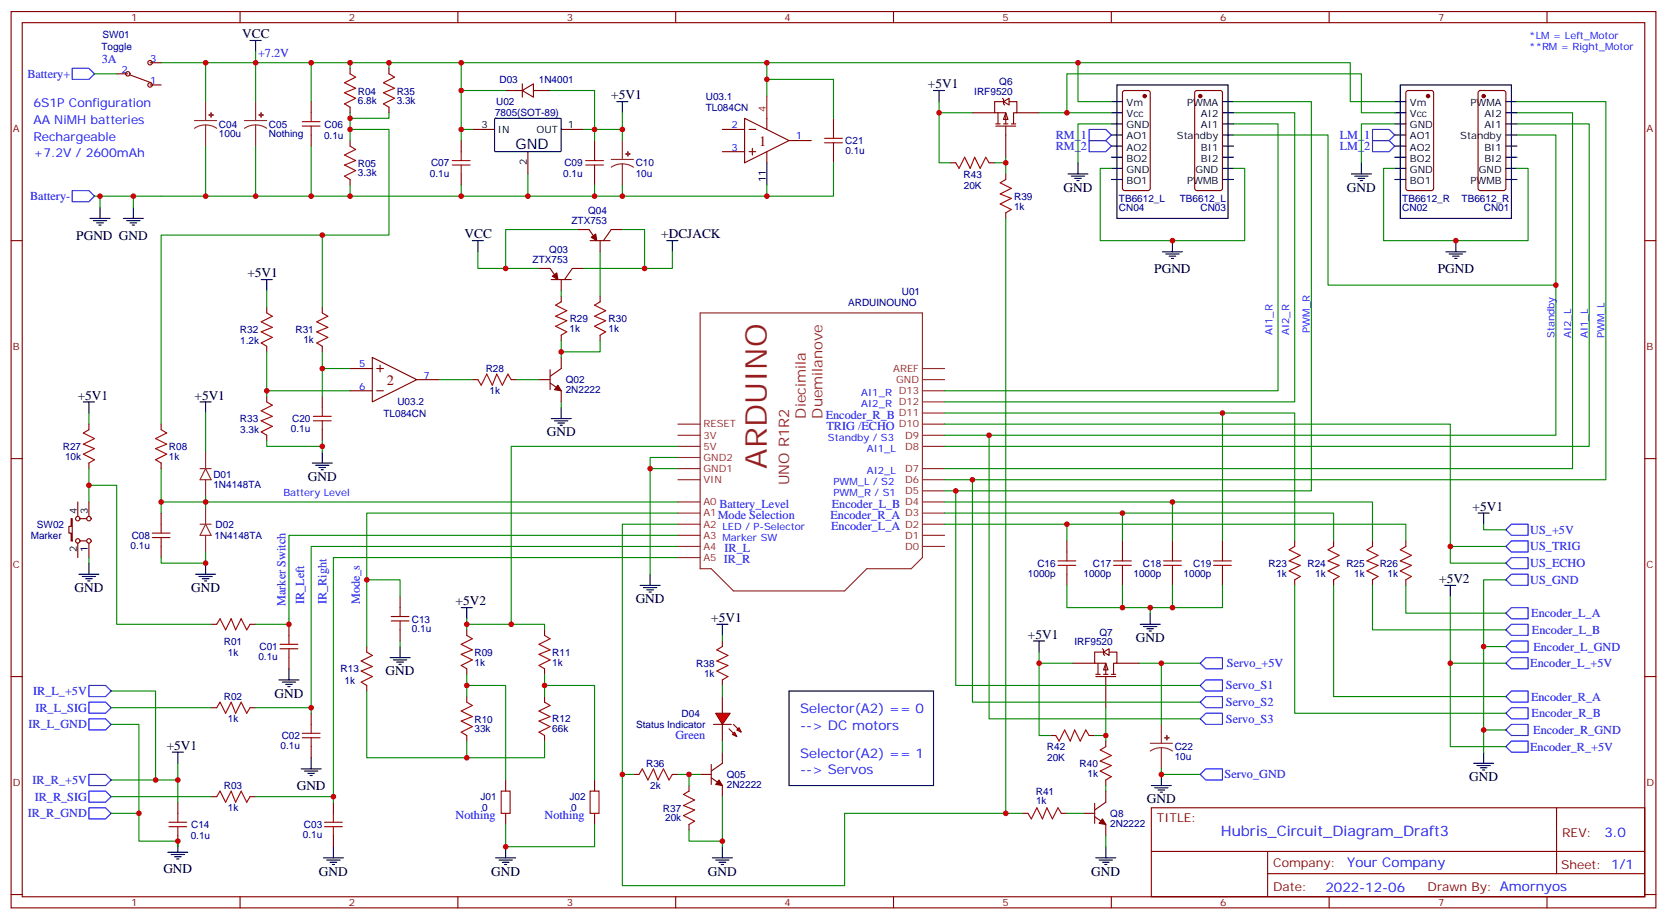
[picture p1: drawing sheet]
<svg xmlns="http://www.w3.org/2000/svg" width="529mm" height="292mm" viewBox="0 0 529 292" stroke-linecap="round" stroke-linejoin="round" font-family="sans-serif">
<g fill="none" stroke="#870000" stroke-width=".35">
<path d="M3.5 3.7h522.1v284.3h-522.1zM7.1 7.2h515v277.3h-515zM47.6 19.9h3.6M76.2 3.7v3.5M145.3 3.7v3.5M214.5 3.7v3.5M283.6 3.7v3.5M352.8 3.7v3.5M421.9 3.7v3.5M491.1 3.7v3.5M37 23.4h3.6M41.3 23.8l6.7 2.4"/>
<path d="M47.6 27h3.6M98.8 32.2v3.6M111.1 21.7v1.7M111.1 34v1.8M123.5 21.7v1.7M123.5 34v1.8M160.5 28.7h5.3M165.8 28.7l3.5-2.1v4.2zM165.8 26.6v4.2M169.3 28.7h5.3M236.4 37.5l14.1 7.1-14.1 7zM243.4 37.5v3.6"/>
<path d="M264.6 37.5v3.6M356.5 28.9l.5-.2h7.4l.7 .4v30.7l-.4 .6-7.7 .1-.6-.5-.1-30.6zM379.5 28.9l.4-.2h7.4l.7 .4 .1 30.7-.5 .6-7.7 .1-.6-.5-.1-30.6zM446.5 28.9l.5-.2h7.4l.6 .4 .1 30.7-.5 .6-7.6 .1-.7-.5v-30.6zM469.4 28.9l.5-.2h7.4l.7 .4v30.7l-.4 .6-7.7 .1-.7-.5v-30.6zM98.8 42.8v3.6M111.1 44.6v1.8M111.1 56.9v1.8M146.4 44.6v3.5M146.4 55.2v3.5M149.9 41.1h7.1M167.6 48.1v7.1"/>
<path d="M178.2 41.1h7M188.7 44.6v3.5M188.7 55.2v3.5M229.3 41.1h7.1M229.3 48.1h7.1M237.8 41.1h2.1M237.8 48.1h2.1M238.8 47.1v2.1M243.4 48.1v3.5M250.5 44.6h7M264.6 48.1v3.5M3.5 76.3h3.6"/>
<path d="M183.4 72.8h3.6l2.4 3.5M187.3 76.3h6.4M190.5 76.3v3.6M197.6 72.8h-3.6l-2.4 3.5M522.1 76.3h3.5M84.7 97.5v1.8M102.3 97.5v1.8M171.1 85.2h3.5l2.5 3.5M175 88.7h6.3M178.2 88.7v3.5M178.2 94v1.7M185.2 85.2h-3.5l-2.5 3.5"/>
<path d="M190.5 94v1.7M84.7 109.9v1.7M102.3 109.9v1.7M111.1 116.9h7.1M118.2 113.4l14.1 7-14.1 7.1zM119.6 116.9h2.1M120.6 115.9v2.1M174.6 117.3v6.3M178.2 106.3v1.8M178.2 113.4v3.5l-3.6 2.5M190.5 106.3v1.8M28.2 134.5v1.8"/>
<path d="M51.2 134.5v1.8M84.7 125.7v1.8M84.7 138.1v1.7M102.3 125.7v3.6M102.3 136.3v3.5M111.1 124h7.1M119.6 124h2.1M132.3 120.4h7M149.9 120.4h1.8M162.3 120.4h1.7M171.1 120.4h3.5M174.6 121.5l3.6 2.5v3.5"/>
<path d="M3.5 145.5h3.6M24.7 159.2v4.6M28.2 146.9v1.8M28.2 159.2v4.6M51.2 146.9v1.8M522.1 145.5h3.5M22.6 164.5h.3v7.1h-.3v-2.5h-.7v-2.1h.7zM24.7 172.3v4.6M25.4 164.5h2.1M25.4 171.6h2.1M28.2 172.3v4.6M51.2 162.8v3.5"/>
<path d="M51.2 173.4v3.5M338.7 171.6v3.5M356.3 171.6v3.5M372.2 171.6v3.5M388.1 171.6v3.5M411 171.6v1.8M423.3 171.6v1.8M435.7 171.6v1.8M446.3 171.6v1.8M67 198h1.8M79.4 198h1.7M91.7 198v3.6"/>
<path d="M127 189.2v3.6M127 199.8v3.5M148.2 199.8v1.8M172.9 199.8v1.8M338.7 182.2v3.5M356.3 182.2v3.5M372.2 182.2v3.5M388.1 182.2v3.5M411 183.9v1.8M423.3 183.9v1.8M435.7 183.9v1.8M446.3 183.9v1.8"/>
<path d="M3.5 214.6h3.6M91.7 208.6v3.6M116.4 205.1v1.8M116.4 217.5v1.7M148.2 212.2v1.7M172.9 212.2v1.7M522.1 214.6h3.5M67 224.5h1.8M79.4 224.5h1.7M98.8 226.3v3.5M98.8 236.9v3.5M148.2 221v1.7"/>
<path d="M148.2 233.3v1.8M172.9 221v1.7M172.9 233.3v1.8M229.3 238.6v3.5l-3.5 2.5M56.4 254.5v3.5M67 252.7h1.8M79.4 252.7h1.7M105.8 254.5v3.5M160.5 247.4v3.6M160.5 258v3.5M188.7 247.4v3.6M188.7 258v3.5"/>
<path d="M201.1 245.7h1.7M213.4 245.7h1.8M218.7 249.2v1.8M222.2 245.7h3.6M225.8 246.7l3.5 2.5v3.5M225.8 242.5v6.3M365.5 256.3h156.6v28.2h-156.6zM494.1 256.3v20.9M56.4 265.1v3.5M105.8 265.1v3.5M218.7 261.5v1.8M365.5 270.1h156.5"/>
<path d="M402.4 277.2h119.6M402.4 270.1v14.1M3.5 283.8h3.6M76.2 284.5v3.5M145.3 284.5v3.5M214.5 284.5v3.5M283.6 284.5v3.5M352.8 284.5v3.5M421.9 284.5v3.5M491.1 284.5v3.5M522.1 283.8h3.5"/>
<circle cx="47.6" cy="19.9" r=".71"/>
<circle cx="40.6" cy="23.4" r=".71"/>
<circle cx="47.6" cy="27" r=".71"/>
<circle cx="24.7" cy="171.6" r=".71"/>
<circle cx="24.7" cy="164.5" r=".71"/>
<circle cx="28.2" cy="164.5" r=".71"/>
<circle cx="28.2" cy="171.6" r=".71"/>
</g>
<g fill="none" stroke="#8c2424" stroke-width=".35">
<path d="M61.7 38.2h7.1M65.3 39.7l-1.9 .2-1.7 .8M65.3 39.7l1.8 .2 1.7 .8M65.3 32.2v6M65.3 39.7v6.7M77.6 38.2h7.1M81.1 39.7l-1.8 .2-1.7 .8M81.1 39.7l1.9 .2 1.7 .8M81.1 32.2v6M81.1 39.7v6.7M194 50.6h7.1M197.6 52l-1.9 .2-1.7 .9"/>
<path d="M197.6 52l1.8 .2 1.7 .9M197.6 44.6v6M197.6 52v6.7M222.2 99.3h70.6v77.6l-3.5 3.5h-14.1l-7.1 7.1h-35.3l-7-7.1h-3.6zM292.8 116.9h7.1M215.2 138.1h7M215.2 134.5h7M292.8 138.1h7.1M292.8 134.5h7.1M292.8 131h7.1M292.8 127.5h7.1M292.8 124h7.1"/>
<path d="M292.8 120.4h7.1M63.5 148.7h3.5M65.3 148.7l1.7 3.5h-3.5zM65.3 143.4v5.3M65.3 152.2v5.3M215.2 159.2h7M215.2 152.2h7M215.2 148.7h7M215.2 141.6h7M215.2 145.1h7M292.8 159.2h7.1M292.8 155.7h7.1"/>
<path d="M292.8 152.2h7.1M292.8 148.7h7.1M292.8 141.6h7.1M63.5 166.3h3.5M65.3 166.3l1.7 3.5h-3.5zM65.3 161v5.3M65.3 169.8v5.3M215.2 173.4h7M215.2 169.8h7M215.2 166.3h7M215.2 162.8h7M215.2 176.9h7"/>
<path d="M292.8 173.4h7.1M292.8 169.8h7.1M292.8 166.3h7.1M292.8 162.8h7.1"/>
</g>
<g fill="none" stroke="#000" stroke-width=".35">
<path d="M79.4 12.8h3.5M81.1 12.8v3.6M157 37.7l.3-.2 20.7 .1 .2 .3-.1 10-.3 .2h-20.6l-.2-.3zM195.8 32.2h3.5M197.6 32.2v3.6M296.3 28.7h3.6M298.1 28.7v3.5M352.8 32.2h3.5M352.8 35.8h3.5M352.8 39.3h3.5M354.5 27h35.3v42.3h-35.3zM388.1 32.2h3.5"/>
<path d="M388.1 35.8h3.5M388.1 39.3h3.5M442.7 32.2h3.6M442.7 35.8h3.6M442.7 39.3h3.6M444.5 27h35.3v42.3h-35.3zM478 32.2h3.5M478 35.8h3.5M478 39.3h3.5M243.4 51.6v7.1M339 55.2h6.4M340.1 55.9h4.2"/>
<path d="M341.1 56.6h2.2M341.8 57.3h.7M342.2 51.6v3.6M352.8 42.8h3.5M352.8 46.4h3.5M352.8 49.9h3.5M352.8 56.9h3.5M352.8 53.4h3.5M388.1 42.8h3.5M388.1 46.4h3.5M388.1 49.9h3.5M388.1 56.9h3.5"/>
<path d="M388.1 53.4h3.5M429 55.2h6.3M430 55.9h4.3M431.1 56.6h2.1M431.8 57.3h.7M432.2 51.6v3.6M442.7 42.8h3.6M442.7 46.4h3.6M442.7 49.9h3.6M442.7 56.9h3.6M442.7 53.4h3.6M478 42.8h3.5"/>
<path d="M478 46.4h3.5M478 49.9h3.5M478 56.9h3.5M478 53.4h3.5M28.6 69.3h6.3M29.6 70h4.3M30.7 70.7h2.1M31.4 71.4h.7M31.7 65.8v3.5M39.2 69.3h6.3M40.2 70h4.2M41.3 70.7h2.1"/>
<path d="M42 71.4h.7M42.3 65.8v3.5M149.9 76.3h3.6M151.7 76.3v3.6M211.7 76.3h3.5M213.4 76.3v3.6M369 79.9h6.4M372.2 76.3v3.6M459 79.9h6.3M462.1 76.3v3.6M82.9 88.7h3.5M84.7 88.7v3.5"/>
<path d="M370.1 80.6h4.2M371.1 81.3h2.1M371.8 82h.7M460 80.6h4.3M461.1 81.3h2.1M461.8 82h.7M26.5 127.5h3.5M28.2 127.5v3.5M63.5 127.5h3.5M65.3 127.5v3.5M175 132.8h6.3M176 133.5h4.3"/>
<path d="M177.1 134.2h2.1M177.8 134.9h.7M178.2 129.3v3.5M99.1 146.9h6.4M100.2 147.6h4.2M101.2 148.3h2.2M102 149h.7M102.3 143.4v3.5M28.2 178.6v3.6M65.3 178.6v3.6M469.2 162.8h3.5M471 162.8v3.5"/>
<path d="M25 182.2h6.4M26.1 182.9h4.2M27.2 183.6h2.1M27.9 184.3h.7M62.1 182.2h6.3M63.1 182.9h4.3M64.2 183.6h2.1M64.9 184.3h.7M146.4 192.8h3.5M148.2 192.8v3.5M203.2 185.7h6.3M204.3 186.4h4.2"/>
<path d="M205.3 187.1h2.1M206 187.8h.7M206.4 182.2v3.5M361.9 198h6.4M363 198.8h4.2M364.1 199.5h2.1M365.1 194.5v3.5M458.6 185.7h3.5M460.4 185.7v3.5M88.5 215.7h6.4M89.6 216.4h4.2M90.7 217.1h2.1"/>
<path d="M91.4 217.8h.7M91.7 212.2v3.5M123.8 208.6h6.4M124.9 209.3h4.2M125.9 210h2.2M126.6 210.7h.8M127 205.1v3.5M364.8 200.2h.7M54.7 238.6h3.5M56.4 238.6v3.5M471 238.6v3.5M95.6 243.9h6.4"/>
<path d="M96.7 244.6h4.2M97.7 245.3h2.1M98.4 246h.7M98.8 240.4v3.5M467.8 242.1h6.3M468.8 242.9h4.3M469.9 243.6h2.1M470.6 244.3h.7M53.3 270.4h6.3M54.3 271.1h4.3M55.4 271.8h2.1M56.1 272.5h.7"/>
<path d="M56.4 266.8v3.6M102.7 272.1h6.3M103.7 272.8h4.2M104.8 273.5h2.1M105.5 274.2h.7M105.8 268.6v3.5M157.3 272.1h6.4M158.4 272.8h4.2M159.5 273.5h2.1M160.2 274.2h.7M160.5 268.6v3.5M226.1 272.1h6.4"/>
<path d="M227.2 272.8h4.2M228.2 273.5h2.2M229 274.2h.7M229.3 268.6v3.5"/>
</g>
<g fill="none" stroke="#a10000" stroke-width=".35">
<path d="M96 38.6h5.6M98.8 35.8v2.8M111.1 23.4l1.8 1.1-3.5 1.7 3.5 1.8-3.5 1.4 3.5 1.8-3.5 1.7 1.7 1.1M123.5 23.4l1.7 1.1-3.5 1.7 3.5 1.8-3.5 1.4 3.5 1.8-3.5 1.7 1.8 1.1M96 40h5.6M98.8 40v2.8M111.1 46.4l1.8 1-3.5 1.8 3.5 1.7-3.5 1.5 3.5 1.7-3.5 1.8 1.7 1M143.6 50.9h5.6M143.6 52.4h5.6M146.4 48.1v2.8M146.4 52.4v2.8M185.9 50.9h5.7"/>
<path d="M185.9 52.4h5.7M188.7 48.1v2.8M188.7 52.4v2.8M261.8 43.9h5.6M261.8 45.3h5.6M264.6 41.1v2.8M264.6 45.3v2.8M84.7 99.3l1.7 1-3.5 1.8 3.5 1.8-3.5 1.4 3.5 1.7-3.5 1.8 1.8 1.1M102.3 99.3l1.8 1-3.6 1.8 3.6 1.8-3.6 1.4 3.6 1.7-3.6 1.8 1.8 1.1M178.2 95.7l-1.8 1.1 3.5 1.8-3.5 1.7 3.5 1.4-3.5 1.8 3.5 1.8-1.7 1M190.5 95.7l-1.8 1.1 3.6 1.8-3.6 1.7 3.6 1.4-3.6 1.8 3.6 1.8-1.8 1M28.2 136.3l-1.7 1.1 3.5 1.7-3.5 1.8 3.5 1.4-3.5 1.8 3.5 1.7-1.8 1.1"/>
<path d="M51.2 136.3l1.7 1.1-3.5 1.7 3.5 1.8-3.5 1.4 3.5 1.8-3.5 1.7 1.8 1.1M84.7 127.5l1.7 1.1-3.5 1.7 3.5 1.8-3.5 1.4 3.5 1.8-3.5 1.7 1.8 1.1M99.5 132.1h5.6M99.5 133.5h5.6M102.3 129.3v2.8M102.3 133.5v2.8M151.7 120.4l1.1 1.8 1.7-3.5 1.8 3.5 1.4-3.5 1.8 3.5 1.7-3.5 1.1 1.7M48.3 170.5h5.7M48.3 169.1h5.7M51.2 166.3v2.8M51.2 170.5v2.9M335.8 179.4h5.7"/>
<path d="M335.8 177.9h5.7M338.7 175.1v2.8M338.7 179.4v2.8M353.5 179.4h5.6M353.5 177.9h5.6M356.3 175.1v2.8M356.3 179.4v2.8M369.4 179.4h5.6M369.4 177.9h5.6M372.2 175.1v2.8M372.2 179.4v2.8M385.2 179.4h5.7"/>
<path d="M385.2 177.9h5.7M388.1 175.1v2.8M388.1 179.4v2.8M411 173.4l-1.8 1 3.5 1.8-3.5 1.7 3.5 1.5-3.5 1.7 3.5 1.8-1.7 1M423.3 173.4l-1.7 1 3.5 1.8-3.5 1.7 3.5 1.5-3.5 1.7 3.5 1.8-1.8 1M435.7 173.4l-1.8 1 3.5 1.8-3.5 1.7 3.5 1.5-3.5 1.7 3.5 1.8-1.7 1M446.3 173.4l-1.8 1 3.5 1.8-3.5 1.7 3.5 1.5-3.5 1.7 3.5 1.8-1.7 1M68.8 198l1-1.7 1.8 3.5 1.8-3.5 1.4 3.5 1.8-3.5 1.7 3.5 1.1-1.8M124.2 195.6h5.6M124.2 197h5.6M127 192.8v2.8M127 197v2.8"/>
<path d="M88.9 205.8h5.6M88.9 204.4h5.6M91.7 201.6v2.8M91.7 205.8v2.8M116.4 206.9l1.8 1-3.5 1.8 3.5 1.8-3.5 1.4 3.5 1.7-3.5 1.8 1.7 1.1M148.2 201.6l1.7 1-3.5 1.8 3.5 1.8-3.5 1.4 3.5 1.7-3.5 1.8 1.8 1.1M172.9 201.6l1.7 1-3.5 1.8 3.5 1.8-3.5 1.4 3.5 1.7-3.5 1.8 1.8 1.1M68.8 224.5l1-1.8 1.8 3.6 1.8-3.6 1.4 3.6 1.8-3.6 1.7 3.6 1.1-1.8M96 234h5.6M96 232.6h5.6M98.8 229.8v2.8M98.8 234v2.9"/>
<path d="M148.2 222.7l1.7 1.1-3.5 1.8 3.5 1.7-3.5 1.4 3.5 1.8-3.5 1.8 1.8 1M172.9 222.7l1.7 1.1-3.5 1.8 3.5 1.7-3.5 1.4 3.5 1.8-3.5 1.8 1.8 1M56.4 258v2.8M68.8 252.7l1-1.7 1.8 3.5 1.8-3.5 1.4 3.5 1.8-3.5 1.7 3.5 1.1-1.8M105.8 258v2.8M159.1 251h2.8v7h-2.8zM187.3 251h2.8v7h-2.8zM202.8 245.7l1.1-1.8 1.8 3.5 1.7-3.5 1.4 3.5 1.8-3.5 1.8 3.5 1-1.7M218.7 251l-1.7 1 3.5 1.8-3.5 1.8 3.5 1.4-3.5 1.7 3.5 1.8-1.8 1M53.6 262.3h5.7M53.6 260.8h5.7M56.4 262.3v2.8"/>
<path d="M103 262.3h5.7M103 260.8h5.7M105.8 262.3v2.8"/>
</g>
<g fill="none" stroke="#008700" stroke-width=".35">
<path d="M51.2 19.9h14.1M81.1 16.4v15.8M98.8 19.9h12.3M146.4 19.9v8.8M243.4 19.9v10.6M342.2 19.9h86.4v12.3h14.1M30 23.4h7M65.3 32.2v-12.3h33.5v12.3M111.1 21.7v-1.8h231.1v12.3h10.6M111.1 35.8v8.8M160.5 28.7h-14.1v12.4M174.6 28.7h14.1v12.4h8.9"/>
<path d="M197.6 35.8v8.8M243.4 25.2h21.2v12.3M352.8 39.3h-10.6v12.3M391.6 35.8h19.4v91.7h-111.1M391.6 39.3h14.1v84.7h-105.8M442.7 39.3h-10.5v12.3M481.5 35.8h17.7v112.9h-199.3M481.5 39.3h23v102.3h-204.6M65.3 46.4v15.8M81.1 46.4v15.8M98.8 46.4v15.8h-68.8M111.1 41.1h12.4v33.5h-72.3v59.9"/>
<path d="M111.1 58.7v3.5M146.4 58.7v3.5h-47.6M149.9 41.1h-3.5v3.5M167.6 55.2v7M185.2 41.1h3.5v3.5M188.7 58.7v3.5h-42.3M197.6 58.7v3.5h-8.9M243.4 58.7v3.5h-45.8M264.6 51.6v10.6h-21.2M352.8 53.4h-3.6v22.9h45.9v-22.9h-3.5M391.6 42.8h30v47.7h72.3M442.7 53.4h-3.5v22.9h45.9v-22.9h-3.6"/>
<path d="M481.5 42.8h12.4v95.3h-194M31.7 62.2v3.6M42.3 62.2v3.6M102.3 74.6v22.9M151.7 79.9v5.3h19.4M183.4 72.8h-22.9v12.4M190.5 79.9v14.1M197.6 72.8h7v12.4h-19.4M213.4 79.9v5.3h-8.8M84.7 92.2v5.3M178.2 92.2v1.8M84.7 111.6v14.1"/>
<path d="M102.3 111.6v14.1M102.3 116.9h8.8M178.2 108.1v5.3M190.5 108.1v3.5h-12.3M28.2 131v3.5M65.3 131v12.4M84.7 139.8v1.8h17.6M84.7 124h26.4M102.3 139.8v3.6M139.3 120.4h10.6M164 120.4h7.1M178.2 127.5v1.8"/>
<path d="M299.9 134.5h160.5v44.1h17.6M28.2 154h8.8v44h30M28.2 148.7v10.5M51.2 148.7v14.1M51.2 159.2h164M65.3 157.5v3.5M215.2 141.6h-52.9v56.4h10.6v1.8M215.2 148.7h-8.8v33.5M215.2 145.1h-8.8v3.6M299.9 159.2h135.8v12.4M372.2 159.2v12.4M28.2 176.9v1.7"/>
<path d="M65.3 175.1v3.5h-14.1v-1.7M215.2 169.8h-123.5v28.2h-10.6M215.2 173.4h-116.4v51.1M215.2 176.9h-109.4v75.8M215.2 162.8h-98.8v42.3M215.2 166.3h-17.6v79.4h3.5M299.9 162.8h123.4v8.8M299.9 166.3h146.4v5.3M338.7 166.3v5.3M356.3 162.8v8.8M471 166.3v1.8h7M116.4 183.9h10.6v5.3"/>
<path d="M148.2 196.3v1.7M162.3 198h-14.1v1.8M338.7 185.7v7.1h17.6M356.3 185.7v7.1h8.8M372.2 185.7v7.1h-7.1v1.7M388.1 185.7v7.1h-15.9M411 185.7v40.6h67M423.3 185.7v35.3h54.7M435.7 185.7v14.1h42.3M446.3 185.7v8.8h31.7M460.4 189.2v21.2h17.6M478 183.9h-7v21.2"/>
<path d="M35.3 219.2h14.1v28.2M116.4 219.2v21.2h31.8M127 203.3v1.8M148.2 217.5h12.3v29.9M148.2 213.9v7.1M172.9 217.5h15.8v29.9M172.9 213.9v7.1M460.4 210.4v26.5h17.6M478 205.1h-7v26.5M35.3 229.8h8.8v37h12.3v1.8M35.3 224.5h31.7M81.1 224.5h17.7v1.8"/>
<path d="M148.2 235.1v5.3h24.7v-5.3M478 231.6h-7v7M35.3 252.7h31.7M35.3 258h8.8M35.3 247.4h21.1M56.4 242.1v12.4M81.1 252.7h24.7v1.8M215.2 245.7h7M218.7 245.7v3.5M229.3 252.7v14.1h-10.6v-3.5M160.5 261.5v7.1h28.2v-7.1M229.3 266.8v1.8"/>
</g>
<g fill="none" stroke="#00f" stroke-width=".35">
<path d="M22.9 21.7h5.3l1.8 1.7-1.8 1.8h-5.3zM345.7 41.1h5.3l1.8 1.7-1.8 1.8h-5.3zM345.7 44.6h5.3l1.8 1.8-1.8 1.7h-5.3zM435.7 41.1h5.3l1.7 1.7-1.7 1.8h-5.3zM435.7 44.6h5.3l1.7 1.8-1.7 1.7h-5.3zM22.9 60.5h5.3l1.8 1.7-1.8 1.8h-5.3zM479.8 176.9h5.3v3.5h-5.3l-1.8-1.8zM479.8 171.6h5.3v3.5h-5.3l-1.8-1.7zM479.8 166.3h5.3v3.5h-5.3l-1.8-1.7zM479.8 192.8h5.3v3.5h-5.3l-1.8-1.8zM479.8 198h5.3v3.6h-5.3l-1.8-1.8zM479.8 182.2h5.3v3.5h-5.3l-1.8-1.8z"/>
<path d="M28.2 217.5h5.3l1.8 1.7-1.8 1.8h-5.3zM479.8 208.6h5.3v3.6h-5.3l-1.8-1.8zM479.8 203.3h5.3v3.6h-5.3l-1.8-1.8zM479.8 219.2h5.3v3.5h-5.3l-1.8-1.7zM28.2 222.7h5.3l1.8 1.8-1.8 1.8h-5.3zM28.2 228h5.3l1.8 1.8-1.8 1.8h-5.3zM479.8 235.1h5.3v3.5h-5.3l-1.8-1.7zM479.8 224.5h5.3v3.5h-5.3l-1.8-1.7zM479.8 229.8h5.3v3.5h-5.3l-1.8-1.7zM28.2 251h5.3l1.8 1.7-1.8 1.8h-5.3zM28.2 245.7h5.3l1.8 1.7-1.8 1.8h-5.3zM28.2 256.3h5.3l1.8 1.7-1.8 1.8h-5.3z"/>
</g>
<g fill="#8c2424" stroke="#8c2424" stroke-width=".35">
<path d="M66.3 36.5h1.4z"/>
<path d="M67 35.8v1.4z"/>
<path d="M82.2 36.5h1.4z"/>
<path d="M82.9 35.8v1.4z"/>
<path d="M198.6 48.8l1.4 .1z"/>
<path d="M199.3 48.1v1.4z"/>
</g>
<g fill="#870000" stroke="#870000" stroke-width=".35">
<path d="M177.1 122.2l1.1 1.8-2.2-.4z"/>
<path d="M175.3 87.6l1.4-1 .4 2.1z"/>
<path d="M187.7 75.3l1.4-1.1 .3 2.1z"/>
<path d="M228.2 247.4l1.1 1.8-2.1-.4z"/>
<circle cx="471" cy="30.5" r=".53"/>
<circle cx="453.3" cy="30.5" r=".53"/>
<circle cx="363.4" cy="30.5" r=".53"/>
<circle cx="381" cy="30.5" r=".53"/>
</g>
<path d="M243.4 30.5v7" fill="none" stroke="#f00" stroke-width=".35"/>
<g fill="#f00" stroke="#870000" stroke-width=".35">
<path d="M227.2 226.3h4.6l-2.5 3.5z"/>
<path d="M226.5 229.8h5.6z"/>
</g>
<g fill="#870000" stroke="#870000" stroke-width=".35">
<path d="M232.8 229.8l1.4 1.4z"/>
<path d="M231.4 231.2l1.4 1.4z"/>
</g>
<g fill="#f00" stroke="#870000" stroke-width=".35">
<path d="M233.9 231.6l.7-.7 .7 1.4z"/>
<path d="M232.5 233l.7-.7 .7 1.4z"/>
</g>
<path d="M319.3 55.2v1.7M319.3 67.5v1.8M229.3 203.3v1.8M229.3 215.7v1.8M229.3 221v5.3M229.3 229.8v5.3" fill="none" stroke="#870000" stroke-width=".35"/>
<path d="M319.3 56.9l-1.8 1.1 3.5 1.8-3.5 1.7 3.5 1.4-3.5 1.8 3.5 1.8-1.7 1M229.3 205.1l-1.8 1.1 3.6 1.7-3.6 1.8 3.6 1.4-3.6 1.8 3.6 1.7-1.8 1.1" fill="none" stroke="#a10000" stroke-width=".35"/>
<path d="M123.5 19.9v1.8M123.5 35.8v1.7h-12.4M338.7 35.8v-12.4h93.5v12.4h10.5M229.3 201.6v1.7M229.3 217.5v3.5M229.3 235.1v3.5" fill="none" stroke="#008700" stroke-width=".35"/>
<path d="M227.5 198h3.6M229.3 198v3.6" fill="none" stroke="#000" stroke-width=".35"/>
<g fill="#fff" stroke="#870000" stroke-width=".35">
<path d="M351 210.4l.7 2.1h-1.4z"/>
<path d="M350.3 206.9l1.8-1.1v2.1z"/>
</g>
<g fill="none" stroke="#870000" stroke-width=".35">
<path d="M301.6 51.6h1.8M314 51.6h1.7M340.4 210.4h7.1M347.8 214.6h6.4M347.8 213.9h1.4M348.5 210.4v3.5M350 205.8l.3 .4v1.4l.4 .3M350.3 206.9h-2.8v3.5h3.5v3.5M350.3 213.9h1.4M351 214.6v9.9M352.1 206.9h2.4v3.5h-1v3.5M352.8 213.9h1.4"/>
<path d="M354.5 210.4h7.1M333.4 233.3h1.7M345.7 233.3h1.8M351 235.1v1.8M324.6 258h1.7M336.9 258h1.8M344 258h3.5M347.5 259.1l3.5 2.4v3.6M347.5 254.8v6.4M351 247.4v1.8M351 251v3.5l-3.5 2.5"/>
</g>
<path d="M328.1 203.3h3.5M329.8 203.3v3.6M365.5 249.2h6.3M366.5 249.9h4.3M367.6 250.6h2.1M368.3 251.3h.7M368.7 245.7v3.5M347.8 272.1h6.4M348.9 272.8h4.2M350 273.5h2.1M350.7 274.2h.7M351 268.6v3.5" fill="none" stroke="#000" stroke-width=".35"/>
<g fill="none" stroke="#008700" stroke-width=".35">
<path d="M298.1 32.2v19.4h3.5M391.6 32.2h24.7v123.5h-116.4M481.5 32.2h28.3v120h-209.9M319.3 69.3v188.7M299.9 131h111.1v40.6M314 138.1v89.9h67M388.1 131v40.6M303.4 155.7v61.8h77.6M308.7 152.2v70.5h72.3M460.4 173.4h17.6M329.8 206.9v3.5h10.6M329.8 210.4v22.9h3.6"/>
<path d="M361.6 210.4h19.4M368.7 210.4v19.4M347.5 233.3h3.5M351 224.5v10.6M197.6 245.7v35.3h70.5v-23h56.5M338.7 258h5.3M351 249.2v1.8M368.7 243.9v1.8h12.3M351 265.1v3.5"/>
</g>
<path d="M350 259.8l1 1.7-2.1-.3z" fill="#870000" stroke="#870000" stroke-width=".35"/>
<path d="M303.4 51.6l1 1.8 1.8-3.5 1.8 3.5 1.4-3.5 1.7 3.5 1.8-3.5 1.1 1.7M335.1 233.3l1.1 1.8 1.8-3.5 1.7 3.5 1.4-3.5 1.8 3.5 1.8-3.5 1 1.7M351 236.9l-1.8 1 3.6 1.8-3.6 1.7 3.6 1.5-3.6 1.7 3.6 1.8-1.8 1M326.3 258l1.1 1.8 1.7-3.5 1.8 3.5 1.4-3.5 1.8 3.5 1.7-3.5 1.1 1.7" fill="none" stroke="#a10000" stroke-width=".35"/>
<path d="M381 210.4l1.8-1.8h5.3v3.6h-5.3zM382.8 215.7h5.3v3.5h-5.3l-1.8-1.7zM382.8 221h5.3v3.5h-5.3l-1.8-1.8zM382.8 226.3h5.3v3.5h-5.3l-1.8-1.8zM382.8 243.9h5.3v3.5h-5.3l-1.8-1.7z" fill="none" stroke="#00f" stroke-width=".35"/>
<path d="M365.1 235.8h7.1M368.7 237.2l-1.9 .2-1.7 .9M368.7 237.2l1.8 .2 1.7 .9M368.7 229.8v6M368.7 237.2v6.7" fill="none" stroke="#8c2424" stroke-width=".35"/>
<g fill="#8c2424" stroke="#8c2424" stroke-width=".35">
<path d="M369.7 234l1.4 .1z"/>
<path d="M370.4 233.3v1.4z"/>
</g>
<g fill="#fff" stroke="#870000" stroke-width=".35">
<path d="M319.3 35.8l.7 2.1h-1.4z"/>
<path d="M318.6 32.2l1.7-1v2.1z"/>
</g>
<path d="M308.7 35.8h7M316.1 39.3h1.4M316.8 35.8v3.5M318.2 31.2l.4 .3v1.4l.3 .4M318.6 32.2h-2.9v3.6h3.6v3.5M318.6 39.3h1.4M320.3 32.2h2.5v3.6h-1.1v3.5M321 39.3h1.4M322.8 35.8h7M316.1 40h6.3M319.3 40v9.9" fill="none" stroke="#870000" stroke-width=".35"/>
<path d="M298.1 35.8h10.6M329.8 35.8h23M315.7 51.6h3.6v3.6M319.3 49.9v1.7" fill="none" stroke="#008700" stroke-width=".35"/>
<path d="M250.5 219.2h45.8v30h-45.8z" fill="none" stroke="#000" stroke-width=".35"/>
<g fill="#c00">
<circle cx="98.8" cy="224.5" r=".88"/>
<circle cx="105.8" cy="252.7" r=".88"/>
<circle cx="111.1" cy="41.1" r=".88"/>
<circle cx="342.2" cy="19.9" r=".88"/>
<circle cx="493.9" cy="90.5" r=".88"/>
<circle cx="462.1" cy="76.3" r=".88"/>
<circle cx="372.2" cy="76.3" r=".88"/>
<circle cx="81.1" cy="19.9" r=".88"/>
<circle cx="65.3" cy="19.9" r=".88"/>
<circle cx="81.1" cy="62.2" r=".88"/>
<circle cx="98.8" cy="62.2" r=".88"/>
<circle cx="111.1" cy="62.2" r=".88"/>
<circle cx="98.8" cy="19.9" r=".88"/>
<circle cx="111.1" cy="19.9" r=".88"/>
<circle cx="146.4" cy="41.1" r=".88"/>
<circle cx="146.4" cy="19.9" r=".88"/>
<circle cx="146.4" cy="28.7" r=".88"/>
<circle cx="42.3" cy="62.2" r=".88"/>
<circle cx="31.8" cy="62.2" r=".88"/>
<circle cx="65.3" cy="62.2" r=".88"/>
<circle cx="56.4" cy="266.8" r=".88"/>
<circle cx="44.1" cy="258" r=".88"/>
<circle cx="56.4" cy="247.4" r=".88"/>
<circle cx="49.4" cy="247.4" r=".88"/>
<circle cx="91.7" cy="198" r=".88"/>
<circle cx="65.3" cy="178.6" r=".88"/>
<circle cx="51.2" cy="159.2" r=".88"/>
<circle cx="148.2" cy="240.4" r=".88"/>
<circle cx="148.2" cy="217.5" r=".88"/>
<circle cx="172.9" cy="217.5" r=".88"/>
<circle cx="471" cy="231.6" r=".88"/>
<circle cx="365.1" cy="192.8" r=".88"/>
<circle cx="356.3" cy="192.8" r=".88"/>
<circle cx="372.2" cy="192.8" r=".88"/>
<circle cx="460.4" cy="210.4" r=".88"/>
<circle cx="471" cy="205.1" r=".88"/>
<circle cx="372.2" cy="159.2" r=".88"/>
<circle cx="356.3" cy="162.8" r=".88"/>
<circle cx="338.7" cy="166.3" r=".88"/>
<circle cx="160.5" cy="268.6" r=".88"/>
<circle cx="28.2" cy="154" r=".88"/>
<circle cx="167.6" cy="62.2" r=".88"/>
<circle cx="146.4" cy="62.2" r=".88"/>
<circle cx="188.7" cy="41.1" r=".88"/>
<circle cx="197.6" cy="41.1" r=".88"/>
<circle cx="188.7" cy="62.2" r=".88"/>
<circle cx="160.5" cy="85.2" r=".88"/>
<circle cx="102.3" cy="116.9" r=".88"/>
<circle cx="84.7" cy="124" r=".88"/>
<circle cx="102.3" cy="141.6" r=".88"/>
<circle cx="102.3" cy="74.6" r=".88"/>
<circle cx="206.4" cy="148.7" r=".88"/>
<circle cx="116.4" cy="183.9" r=".88"/>
<circle cx="148.2" cy="198" r=".88"/>
<circle cx="162.3" cy="198" r=".88"/>
<circle cx="197.6" cy="62.2" r=".88"/>
<circle cx="243.4" cy="62.2" r=".88"/>
<circle cx="218.7" cy="245.7" r=".88"/>
<circle cx="229.3" cy="266.8" r=".88"/>
<circle cx="178.2" cy="111.6" r=".88"/>
<circle cx="204.6" cy="85.2" r=".88"/>
<circle cx="65.3" cy="159.2" r=".88"/>
<circle cx="111.1" cy="37.5" r=".88"/>
<circle cx="123.5" cy="19.9" r=".88"/>
<circle cx="243.4" cy="19.9" r=".88"/>
<circle cx="243.4" cy="25.2" r=".88"/>
<circle cx="197.6" cy="245.7" r=".88"/>
<circle cx="319.3" cy="258" r=".88"/>
<circle cx="368.7" cy="210.4" r=".88"/>
<circle cx="368.7" cy="245.7" r=".88"/>
<circle cx="351" cy="233.3" r=".88"/>
<circle cx="329.8" cy="210.4" r=".88"/>
<circle cx="460.4" cy="173.4" r=".88"/>
<circle cx="388.1" cy="131" r=".88"/>
<circle cx="303.4" cy="155.7" r=".88"/>
<circle cx="308.7" cy="152.2" r=".88"/>
<circle cx="314" cy="138.1" r=".88"/>
<circle cx="319.3" cy="51.6" r=".88"/>
<circle cx="298.1" cy="35.8" r=".88"/>
<circle cx="338.7" cy="35.8" r=".88"/>
</g>
<text font-size="9.5" fill="#8d2323" x="243.4" y="148.7" transform="rotate(-90 243.4 148.7)">ARDUINO</text>
<text font-size="4.6" x="163.7" y="47.4">GND</text>
<g font-size="4.6" fill="#800">
<text x="240.9" y="46.4">1</text>
<text x="122.8" y="122.2">2</text>
</g>
<g font-size="4.6" fill="#8d2323">
<text x="255.8" y="132.8" transform="rotate(-90 255.8 132.8)">Diecimila</text>
<text x="261.1" y="132.8" transform="rotate(-90 261.1 132.8)">Duemilanove</text>
<text x="250.5" y="154" transform="rotate(-90 250.5 154)">UNO R1R2</text>
</g>
<text font-size="4.6" fill="#00f" x="387.6" y="265.3">Hubris_Circuit_Diagram_Draft3</text>
<g font-size="4.2">
<text x="76.9" y="12.1">VCC</text>
<text x="294.6" y="28">+5V1</text>
<text x="194" y="31.5">+5V1</text>
<text x="337.6" y="60.8">GND</text>
<text x="427.6" y="60.8">GND</text>
<text x="24.2" y="76">PGND GND</text>
<text x="147.5" y="75.6">VCC</text>
<text x="209.9" y="75.6">+DCJACK</text>
<text x="78.5" y="88">+5V1</text>
<text x="366.4" y="86.6">PGND</text>
<text x="456.4" y="86.6">PGND</text>
<text x="24.7" y="126.8">+5V1</text>
<text x="61.7" y="126.8">+5V1</text>
<text x="173.6" y="138.4">GND</text>
<text x="97.7" y="152.5">GND</text>
<text x="467.4" y="162.1">+5V1</text>
<text x="456.8" y="185">+5V2</text>
<text x="23.6" y="187.8">GND</text>
<text x="60.7" y="187.8">GND</text>
<text x="201.8" y="191.3">GND</text>
<text x="144.6" y="192.1">+5V2</text>
<text x="225.8" y="197.3">+5V1</text>
<text x="326.3" y="202.6">+5V1</text>
<text x="360.5" y="203.7">GND</text>
<text x="122.4" y="214.3">GND</text>
<text x="87.1" y="221.3">GND</text>
<text x="52.9" y="237.9">+5V1</text>
<text x="94.2" y="250.6">GND</text>
<text x="466.4" y="247.8">GND</text>
<text x="364.1" y="254.8">GND</text>
<text x="51.9" y="277.1">GND</text>
<text x="101.2" y="277.8">GND</text>
<text x="155.9" y="277.8">GND</text>
<text x="224.7" y="277.8">GND</text>
<text x="346.4" y="277.8">GND</text>
</g>
<g font-size="4.2" fill="#00f">
<text x="254" y="226.3">Selector(A2) == 0</text>
<text x="254" y="231.6">--&gt; DC motors</text>
<text x="254" y="245.7">--&gt; Servos</text>
<text x="254" y="240.4">Selector(A2) == 1</text>
<text x="509.3" y="265.5">3.0</text>
<text x="427.7" y="275.1">Your Company</text>
<text x="420.7" y="282.9">2022-12-06</text>
</g>
<g font-size="3.9" fill="#00f">
<text x="32.3" y="19.9">3A</text>
<text x="81.9" y="18.1">+7.2V</text>
<text x="8.7" y="24.7">Battery+</text>
<text x="10.6" y="34">6S1P Configuration</text>
<text x="10.6" y="39.3">AA NiMH batteries</text>
<text x="10.6" y="44.6">Rechargeable</text>
<text x="335.1" y="44.1">RM_1</text>
<text x="335.1" y="47.6">RM_2</text>
<text x="425.3" y="44.1">LM_1</text>
<text x="425.3" y="47.6">LM_2</text>
<text x="10.6" y="49.9">+7.2V / 2600mAh</text>
<text x="9.6" y="63.5">Battery-</text>
<text x="262.1" y="132.8">Encoder_R_B</text>
<text x="262.3" y="136.3">TRIG /ECHO</text>
<text x="228.4" y="161">Battery_Level</text>
<text x="264.1" y="161">Encoder_L_B</text>
<text x="227.8" y="164.5">Mode Selection</text>
<text x="263.6" y="164.5">Encoder_R_A</text>
<text x="263.8" y="168.1">Encoder_L_A</text>
<text x="485.8" y="169.3">US_+5V</text>
<text x="229.8" y="178.6">IR_R</text>
<text x="230" y="175.1">IR_L</text>
<text x="485.8" y="179.9">US_ECHO</text>
<text x="485.8" y="174.6">US_TRIG</text>
<text x="485.8" y="185.2">US_GND</text>
<text x="96.6" y="191.7" transform="rotate(-90 96.6 191.7)">IR_Left</text>
<text x="103.6" y="191.7" transform="rotate(-90 103.6 191.7)">IR_Right</text>
<text x="114.2" y="191.7" transform="rotate(-90 114.2 191.7)">Mode_s</text>
<text x="90.6" y="192.2" transform="rotate(-90 90.6 192.2)">Marker Switch</text>
<text x="486.1" y="195.8">Encoder_L_A</text>
<text x="486.3" y="201.1">Encoder_L_B</text>
<text x="486.7" y="206.4">Encoder_L_GND</text>
<text x="389.5" y="211.7">Servo_+5V</text>
<text x="485.7" y="211.7">Encoder_L_+5V</text>
<text x="10.5" y="220.5">IR_L_+5V</text>
<text x="389.2" y="218.7">Servo_S1</text>
<text x="11.2" y="225.8">IR_L_SIG</text>
<text x="389.2" y="224">Servo_S2</text>
<text x="486" y="222.3">Encoder_R_A</text>
<text x="486.2" y="227.6">Encoder_R_B</text>
<text x="9" y="231.1">IR_L_GND</text>
<text x="389.2" y="229.3">Servo_S3</text>
<text x="486.7" y="232.8">Encoder_R_GND</text>
<text x="214.4" y="234.6">Green</text>
<text x="485.7" y="238.1">Encoder_R_+5V</text>
<text x="10.3" y="248.7">IR_R_+5V</text>
<text x="388.7" y="246.9">Servo_GND</text>
<text x="11" y="254">IR_R_SIG</text>
<text x="8.9" y="259.3">IR_R_GND</text>
<text x="144.6" y="259.8">Nothing</text>
<text x="172.9" y="259.8">Nothing</text>
</g>
<g font-size="3.9" fill="#800">
<text x="367.2" y="260.8">TITLE:</text>
<text x="495.9" y="265.5">REV:</text>
<text x="404.1" y="275">Company:</text>
<text x="495.5" y="275.7">Sheet: 1/1</text>
<text x="404.1" y="282.7">Date:</text>
<text x="453.2" y="282.8">Drawn By: Amornyos</text>
</g>
<g font-size="3.2" fill="#800">
<text x="41.6" y="6.7">1</text>
<text x="110.8" y="6.7">2</text>
<text x="179.9" y="6.7">3</text>
<text x="249.1" y="6.7">4</text>
<text x="318.2" y="6.7">5</text>
<text x="387.3" y="6.7">6</text>
<text x="456.5" y="6.7">7</text>
<text x="4.1" y="41.8">A</text>
<text x="522.6" y="41.8">A</text>
<text x="4.1" y="110.9">B</text>
<text x="522.6" y="110.9">B</text>
<text x="4.1" y="180.1">C</text>
<text x="522.6" y="180.1">C</text>
<text x="4.1" y="249.2">D</text>
<text x="522.6" y="249.2">D</text>
<text x="41.6" y="287.5">1</text>
<text x="110.8" y="287.5">2</text>
<text x="179.9" y="287.5">3</text>
<text x="249.1" y="287.5">4</text>
<text x="318.2" y="287.5">5</text>
<text x="387.3" y="287.5">6</text>
<text x="456.5" y="287.5">7</text>
</g>
<g font-size="3.2" fill="#000080">
<text x="32.2" y="15.7">Toggle</text>
<text x="32.6" y="12.2">SW01</text>
<text x="113.6" y="30">R04</text>
<text x="125.9" y="30">R35</text>
<text x="158.6" y="26.3">D03</text>
<text x="171" y="26.3">1N4001</text>
<text x="317.2" y="27.1">Q6</text>
<text x="113.6" y="33">6.8k</text>
<text x="125.9" y="33">3.3k</text>
<text x="157.5" y="33.4">U02</text>
<text x="224" y="35.2">TL084CN</text>
<text x="224.1" y="31.7">U03.1</text>
<text x="309.3" y="30.1">IRF9520</text>
<text x="69.5" y="40.5">C04</text>
<text x="85.4" y="40.5">C05</text>
<text x="103" y="40.4">C06</text>
<text x="157.1" y="36.9">7805(SOT-89)</text>
<text x="69.5" y="43.6">100u</text>
<text x="85.4" y="43.6">Nothing</text>
<text x="102.9" y="44">0.1u</text>
<text x="268.3" y="45.7">C21</text>
<text x="113.6" y="52.9">R05</text>
<text x="136.8" y="52.8">C07</text>
<text x="179.2" y="52.8">C09</text>
<text x="201.8" y="52.8">C10</text>
<text x="268.3" y="48.9">0.1u</text>
<text x="113.6" y="56">3.3k</text>
<text x="136.5" y="56">0.1u</text>
<text x="178.8" y="56">0.1u</text>
<text x="201.8" y="56">10u</text>
<text x="305.9" y="56.3">R43</text>
<text x="305.9" y="59.9">20K</text>
<text x="321.9" y="63.4">R39</text>
<text x="355.2" y="64">TB6612_L</text>
<text x="374.5" y="64">TB6612_L</text>
<text x="445.1" y="64">TB6612_R</text>
<text x="464" y="64">TB6612_R</text>
<text x="181.4" y="71">ZTX753</text>
<text x="186.7" y="67.9">Q04</text>
<text x="321.9" y="66.5">1k</text>
<text x="355.2" y="67">CN04</text>
<text x="381.1" y="67">CN03</text>
<text x="445.1" y="67">CN02</text>
<text x="471" y="67">CN01</text>
<text x="169.1" y="83.4">ZTX753</text>
<text x="174.3" y="80.2">Q03</text>
<text x="286.3" y="93.5">U01</text>
<text x="269.2" y="97">ARDUINOUNO</text>
<text x="76.2" y="105.7">R32</text>
<text x="93.8" y="105.7">R31</text>
<text x="180.8" y="105.3">1k</text>
<text x="180.8" y="102.2">R29</text>
<text x="193.1" y="105.3">1k</text>
<text x="193.2" y="102.2">R30</text>
<text x="76.3" y="109.2">1.2k</text>
<text x="96.3" y="108.9">1k</text>
<text x="154.2" y="118">R28</text>
<text x="155.4" y="125.1">1k</text>
<text x="179.6" y="124.8">2N2222</text>
<text x="179.6" y="121.6">Q02</text>
<text x="126.1" y="128.6">U03.2</text>
<text x="76.2" y="133.9">R33</text>
<text x="76.3" y="137.5">3.3k</text>
<text x="92.4" y="137.1">0.1u</text>
<text x="92.7" y="133.9">C20</text>
<text x="121.7" y="132.2">TL084CN</text>
<text x="19.9" y="142.8">R27</text>
<text x="53.6" y="142.8">R08</text>
<text x="20.6" y="145.9">10k</text>
<text x="53.6" y="145.9">1k</text>
<text x="67.7" y="154.7">1N4148TA</text>
<text x="67.7" y="151.6">D01</text>
<text x="11.7" y="167.5">SW02</text>
<text x="68.5" y="167.4">D02</text>
<text x="9.8" y="171">Marker</text>
<text x="41.8" y="171">C08</text>
<text x="68.1" y="171">1N4148TA</text>
<text x="41.4" y="174.1">0.1u</text>
<text x="329.3" y="179.8">C16</text>
<text x="347" y="179.8">C17</text>
<text x="362.8" y="179.8">C18</text>
<text x="378.7" y="179.8">C19</text>
<text x="402.7" y="179.8">R23</text>
<text x="415" y="179.8">R24</text>
<text x="427.4" y="179.8">R25</text>
<text x="438" y="179.8">R26</text>
<text x="326.3" y="183">1000p</text>
<text x="344" y="183">1000p</text>
<text x="359.8" y="183">1000p</text>
<text x="375.7" y="183">1000p</text>
<text x="405.2" y="183">1k</text>
<text x="417.5" y="183">1k</text>
<text x="429.9" y="183">1k</text>
<text x="440.4" y="183">1k</text>
<text x="130.7" y="197.5">C13</text>
<text x="130.8" y="200.6">0.1u</text>
<text x="349" y="201.7">Q7</text>
<text x="71.1" y="204.5">R01</text>
<text x="72.3" y="208">1k</text>
<text x="82" y="209.4">0.1u</text>
<text x="82.4" y="206.2">C01</text>
<text x="150.6" y="208.1">R09</text>
<text x="175.3" y="208">R11</text>
<text x="341" y="204.8">IRF9520</text>
<text x="108.1" y="213.3">R13</text>
<text x="150.6" y="211.2">1k</text>
<text x="175.3" y="211.2">1k</text>
<text x="221" y="211.6">R38</text>
<text x="223.5" y="214.7">1k</text>
<text x="109.4" y="216.8">1k</text>
<text x="71.1" y="222.1">R02</text>
<text x="216.4" y="227.5">D04</text>
<text x="72.3" y="229.2">1k</text>
<text x="150.6" y="232.3">33k</text>
<text x="150.6" y="229.2">R10</text>
<text x="175.3" y="232.3">66k</text>
<text x="175.3" y="229.2">R12</text>
<text x="201.9" y="230.9">Status Indicator</text>
<text x="89.1" y="237.6">0.1u</text>
<text x="89.4" y="234.5">C02</text>
<text x="332.3" y="238">R42</text>
<text x="372.9" y="238.1">C22</text>
<text x="205.1" y="243.3">R36</text>
<text x="332.4" y="241.5">20K</text>
<text x="342.7" y="243.4">R40</text>
<text x="372.9" y="241.1">10u</text>
<text x="71.1" y="250.3">R03</text>
<text x="206.4" y="250.4">2k</text>
<text x="230.7" y="250">2N2222</text>
<text x="230.7" y="246.8">Q05</text>
<text x="345.2" y="246.4">1k</text>
<text x="72.3" y="257.4">1k</text>
<text x="152.6" y="253.9">J01</text>
<text x="153.1" y="257.4">0</text>
<text x="180.8" y="253.9">J02</text>
<text x="181.3" y="257.4">0</text>
<text x="210.4" y="257.5">R37</text>
<text x="328.8" y="252.1">R41</text>
<text x="328.9" y="255.2">1k</text>
<text x="60.7" y="262.7">C14</text>
<text x="96.5" y="262.7">C03</text>
<text x="211.1" y="260.5">20k</text>
<text x="352.4" y="262.4">2N2222</text>
<text x="352.4" y="259.2">Q8</text>
<text x="60.5" y="266.2">0.1u</text>
<text x="96.1" y="265.9">0.1u</text>
</g>
<g font-size="3.2" fill="#00f">
<text x="485.5" y="12.3">*LM = Left_Motor</text>
<text x="485.5" y="15.9">**RM = Right_Motor</text>
<text x="38.6" y="23.1">2</text>
<text x="47.6" y="19.5">3</text>
<text x="47.6" y="26.6">1</text>
<text x="232.2" y="40.7">2</text>
<text x="232.2" y="47.8">3</text>
<text x="252.6" y="44.2">1</text>
<text x="403.9" y="106.3" transform="rotate(-90 403.9 106.3)">AI1_R</text>
<text x="409.2" y="106.3" transform="rotate(-90 409.2 106.3)">AI2_R</text>
<text x="415.8" y="105.5" transform="rotate(-90 415.8 105.5)">PWM_R</text>
<text x="493.4" y="107.3" transform="rotate(-90 493.4 107.3)">Standby</text>
<text x="498.7" y="107.3" transform="rotate(-90 498.7 107.3)">AI2_L</text>
<text x="504" y="107.3" transform="rotate(-90 504 107.3)">AI1_L</text>
<text x="509.3" y="107.3" transform="rotate(-90 509.3 107.3)">PWM_L</text>
<text x="114" y="116.6">5</text>
<text x="114" y="123.6">6</text>
<text x="134.4" y="120.1">7</text>
<text x="273.4" y="125.7">AI1_R D13</text>
<text x="273.4" y="129.3">AI2_R D12</text>
<text x="262.8" y="139.8">Standby / S3</text>
<text x="275.2" y="143.4">AI1_L</text>
<text x="264.6" y="154">PWM_L / S2</text>
<text x="275.2" y="150.4">AI2_L</text>
<text x="90" y="157.5">Battery Level</text>
<text x="264.6" y="157.5">PWM_R / S1</text>
</g>
<text font-size="3.2" fill="#f00" x="243.1" y="35.4" transform="rotate(-90 243.1 35.4)">4</text>
<g font-size="3.2">
<text x="357.6" y="33.7">Vm</text>
<text x="376.9" y="33.7">PWMA</text>
<text x="447.6" y="33.7">Vm</text>
<text x="466.8" y="33.7">PWMA</text>
<text x="152.9" y="40.7">3</text>
<text x="180.3" y="40.7">1</text>
<text x="357.6" y="37.2">Vcc</text>
<text x="357.6" y="40.7">GND</text>
<text x="381.2" y="37.2">AI2</text>
<text x="381.2" y="40.7">AI1</text>
<text x="447.6" y="37.2">Vcc</text>
<text x="447.6" y="40.7">GND</text>
<text x="471.2" y="37.2">AI2</text>
<text x="471.2" y="40.7">AI1</text>
<text x="158" y="42.1">IN</text>
<text x="170.3" y="42.1">OUT</text>
<text x="357.6" y="44.2">AO1</text>
<text x="357.6" y="47.8">AO2</text>
<text x="373.6" y="44.2">Standby</text>
<text x="381.2" y="47.8">BI1</text>
<text x="447.6" y="44.2">AO1</text>
<text x="447.6" y="47.8">AO2</text>
<text x="463.5" y="44.2">Standby</text>
<text x="471.2" y="47.8">BI1</text>
<text x="167.2" y="52.3" transform="rotate(-90 167.2 52.3)">2</text>
<text x="357.6" y="51.3">BO2</text>
<text x="381.2" y="51.3">BI2</text>
<text x="447.6" y="51.3">BO2</text>
<text x="471.2" y="51.3">BI2</text>
<text x="243.1" y="57.8" transform="rotate(-90 243.1 57.8)">11</text>
<text x="357.6" y="58.3">BO1</text>
<text x="357.6" y="54.8">GND</text>
<text x="376.9" y="58.3">PWMB</text>
<text x="379.5" y="54.8">GND</text>
<text x="447.6" y="58.3">BO1</text>
<text x="447.6" y="54.8">GND</text>
<text x="466.8" y="58.3">PWMB</text>
<text x="469.4" y="54.8">GND</text>
<text x="24.3" y="163.1" transform="rotate(-90 24.3 163.1)">4</text>
<text x="27.9" y="163.1" transform="rotate(-90 27.9 163.1)">3</text>
<text x="24.3" y="175" transform="rotate(-90 24.3 175)">2</text>
<text x="27.9" y="175" transform="rotate(-90 27.9 175)">1</text>
</g>
<g font-size="3.2" fill="#8d2323">
<text x="283.5" y="118">AREF</text>
<text x="284.5" y="121.5">GND</text>
<text x="223.3" y="135.6">RESET</text>
<text x="285.3" y="135.6">D10</text>
<text x="285.3" y="132.1">D11</text>
<text x="223.3" y="142.7">5V</text>
<text x="223.3" y="139.1">3V</text>
<text x="287.3" y="142.7">D8</text>
<text x="287.3" y="139.1">D9</text>
<text x="223.3" y="149.7">GND1</text>
<text x="223.3" y="146.2">GND2</text>
<text x="287.3" y="149.7">D7</text>
<text x="223.3" y="153.2">VIN</text>
<text x="287.3" y="153.2">D6</text>
<text x="223.3" y="160.3">A0</text>
<text x="287.3" y="160.3">D4</text>
<text x="287.3" y="156.8">D5</text>
<text x="223.3" y="167.4">A2 LED / P-Selector</text>
<text x="223.3" y="163.8">A1</text>
<text x="287.3" y="167.4">D2</text>
<text x="287.3" y="163.8">D3</text>
<text x="223.3" y="170.9">A3 Marker SW</text>
<text x="287.3" y="170.9">D1</text>
<text x="223.3" y="177.9">A5</text>
<text x="223.3" y="174.4">A4</text>
<text x="287.3" y="174.4">D0</text>
</g>
</svg>
